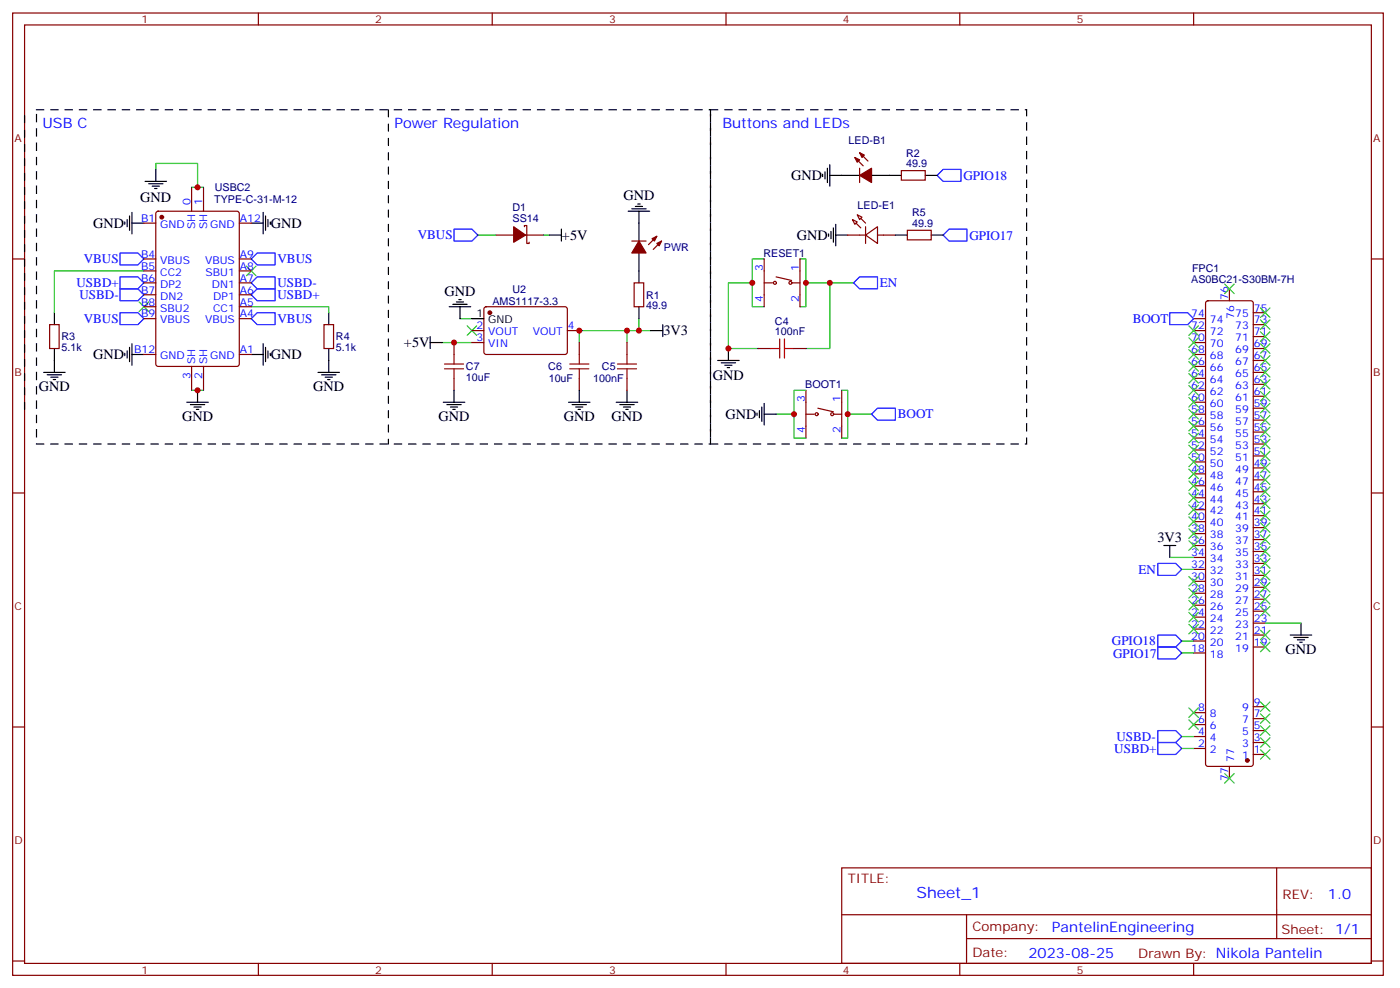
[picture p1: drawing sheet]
<svg xmlns="http://www.w3.org/2000/svg" width="414mm" height="292mm" viewBox="0 0 414 292" stroke-linecap="round" stroke-linejoin="round" font-family="sans-serif">
<g fill="none" stroke="#870000" stroke-width=".35">
<path d="M3.7 3.8h405.4v284.4h-405.4zM7.3 7.4h398.3v277.3h-398.3zM76.4 3.8v3.6M145.6 3.8v3.6M214.7 3.8v3.6M283.8 3.8v3.6M353 3.8v3.6M56.7 55.4v7M60.2 55.4v7M252.8 46.5l2.5 2.5M254.2 45.1l2.5 2.5M254.2 49.7v4.2"/>
<path d="M266.6 50.4h7v2.8h-7zM3.7 76.5h3.6M42.5 76.5h3.6M42.5 65.9h3.6M46.3 62.6l.5-.2h23.3l.6 .4 .1 44.8-.5 .6-23.5 .1-.7-.5v-44.7zM70.8 76.5h3.5M70.8 65.9h3.5M146.6 69.5h5.3M155.1 67v-.4h.7v5.3h.7v-.3M155.4 69.5h5.3M186.8 71.2h4.3M194.2 69.8l-2.4 2.5"/>
<path d="M195.7 71.2l-2.5 2.5M226 76.5v14.1M236.6 76.5v14.1M250.7 69.5h5.3M252.1 64.9l1.4 .7-.7 .7zM253.5 63.5l1.4 .7-.7 .7zM256 69.5l3.5-2.5v4.9zM256 67v4.9M259.5 69.5h5.3M268.3 68.1h7.1v2.8h-7.1zM405.6 76.5h3.5M14.7 95.9h2.8v7.1h-2.8z"/>
<path d="M42.5 94.2h3.6M42.5 80h3.6M42.5 83.6h3.6M42.5 87.1h3.6M42.5 90.6h3.6M70.8 94.2h3.5M70.8 80h3.5M70.8 83.6h3.5M70.8 87.1h3.5M70.8 90.6h3.5M95.8 95.9h2.8v7.1h-2.8zM139.6 97.7h3.5"/>
<path d="M143.3 90.8l.5-.2 23.6 .1 .4 .6-.1 13-.6 .4h-23.6l-.4-.7v-12.7zM167.8 97.7h3.5M187.5 83.6h2.9v7h-2.9zM226 83.6h2.5M229.5 81.8l4.6 1.1M234.1 83.6h2.5M353 94.2h3.5M353 97.7h3.5M356.8 89.1l.4-.2h12.7l.5 .2 .2 .5v136.1l-.2 .5-.5 .2h-12.7l-.5-.2-.2-.5v-136.1zM363.6 85.3v3.6M370.6 99.4h3.6M370.6 95.9h3.6"/>
<path d="M370.6 92.4h3.6M42.5 104.7h3.6M56.7 108.3v7M60.2 108.3v7M70.8 104.7h3.5M134.3 101.2v3.5M134.3 111.8v3.5M139.6 101.2h3.5M171.3 101.2v3.5M171.3 111.8v3.5M185.4 101.2v3.5M185.4 111.8v3.5"/>
<path d="M224.2 103h3.6M234.8 103h3.5M238.3 115.3v14.1M248.9 115.3v14.1M353 101.2h3.5M353 104.7h3.5M353 108.3h3.5M353 111.8h3.5M353 115.3h3.5M353 118.9h3.5M370.6 117.1h3.6M370.6 113.6h3.6"/>
<path d="M370.6 110h3.6M370.6 106.5h3.6M370.6 103h3.6M238.3 122.4h2.5M241.9 120.6l4.6 1.1M246.5 122.4h2.4M353 122.4h3.5M353 125.9h3.5M353 129.4h3.5M353 133h3.5M353 136.5h3.5M370.6 138.3h3.6"/>
<path d="M370.6 134.7h3.6M370.6 131.2h3.6M370.6 127.7h3.6M370.6 124.1h3.6M370.6 120.6h3.6M3.7 145.7h3.6M353 140h3.5M353 143.5h3.5M353 147.1h3.5M353 150.6h3.5M353 154.1h3.5M353 157.7h3.5"/>
<path d="M370.6 159.4h3.6M370.6 155.9h3.6M370.6 152.4h3.6M370.6 148.8h3.6M370.6 145.3h3.6M370.6 141.8h3.6M405.6 145.7h3.5M353 161.2h3.5M353 164.7h3.5M353 168.2h3.5M353 171.8h3.5M353 175.3h3.5"/>
<path d="M353 178.8h3.5M370.6 177.1h3.6M370.6 173.5h3.6M370.6 170h3.6M370.6 166.5h3.6M370.6 162.9h3.6M353 182.4h3.5M353 185.9h3.5M353 189.4h3.5M353 192.9h3.5M370.6 191.2h3.6M370.6 187.6h3.6"/>
<path d="M370.6 184.1h3.6M370.6 180.6h3.6M3.7 214.8h3.6M353 210.6h3.5M353 214.1h3.5M353 217.6h3.5M370.6 219.4h3.6M370.6 215.9h3.6M370.6 212.3h3.6M370.6 208.8h3.6M405.6 214.8h3.5M353 221.2h3.5"/>
<path d="M363.6 226.4v3.6M370.6 222.9h3.6M248.9 256.4h156.7v28.3h-156.7zM377.5 256.5l.1 20.8M249 270.3h156.4M285.8 277.3h119.6M285.8 270.3v14.1M3.7 284h3.6M76.4 284.7v3.5M145.6 284.7v3.5M214.7 284.7v3.5M283.8 284.7v3.5"/>
<path d="M353 284.7v3.5M405.6 284h3.5"/>
<circle cx="229.2" cy="83.6" r=".44"/>
<circle cx="233.8" cy="83.6" r=".44"/>
<circle cx="241.5" cy="122.4" r=".44"/>
<circle cx="246.1" cy="122.4" r=".44"/>
</g>
<g fill="#870000" stroke="#870000" stroke-width=".35">
<path d="M151.9 67l3.5 2.5-3.5 2.1z"/>
<path d="M188.9 71.2l2.2 3.6h-4.3z"/>
<path d="M192.8 70.5l1.4-.7-.7 1.4z"/>
<path d="M194.2 71.9l1.5-.7-.8 1.4z"/>
<path d="M254.2 51.8l3.5-2.1v4.2z"/>
<path d="M252.8 46.5l1.4 .7-.7 .7z"/>
<path d="M254.2 45.1l1.4 .7-.7 .7z"/>
<path d="M253.2 65.9l1.4 1.4z"/>
<path d="M254.6 64.5l1.4 1.4z"/>
<circle cx="368.9" cy="224.7" r=".53"/>
<circle cx="144.9" cy="92.4" r=".53"/>
<circle cx="47.8" cy="64.2" r=".53"/>
</g>
<g fill="none" stroke="#00f" stroke-width=".35">
<path d="M277.1 51.8l1.8-1.7h5.3v3.5h-5.3zM35.5 74.8h5.3l1.7 1.7-1.7 1.8h-5.3zM74.3 76.5l1.8-1.7h5.3v3.5h-5.3zM134.3 67.7h5.3l1.7 1.8-1.7 1.7h-5.3zM280.7 67.7h5.3v3.5h-5.3l-1.8-1.7zM35.5 92.4h5.3l1.7 1.8-1.7 1.7h-5.3zM35.5 81.8h5.3l1.7 1.8-1.7 1.7h-5.3zM35.5 85.3h5.3l1.7 1.8-1.7 1.8h-5.3zM74.3 94.2l1.8-1.8h5.3v3.5h-5.3zM74.3 83.6l1.8-1.8h5.3v3.5h-5.3zM74.3 87.1l1.8-1.8h5.3v3.6h-5.3zM252.4 83.6l1.8-1.8h5.3v3.5h-5.3z"/>
<path d="M345.9 92.4h5.3l1.8 1.8-1.8 1.7h-5.3zM257.7 122.4l1.8-1.8h5.3v3.5h-5.3zM342.4 166.5h5.3l1.8 1.7-1.8 1.8h-5.3zM342.4 187.6h5.3l1.8 1.8-1.8 1.8h-5.3zM342.4 191.2h5.3l1.8 1.7-1.8 1.8h-5.3zM342.4 215.9h5.3l1.8 1.7-1.8 1.8h-5.3zM342.4 219.4h5.3l1.8 1.8-1.8 1.7h-5.3z"/>
</g>
<g fill="none" stroke="#000" stroke-width=".35">
<path d="M42.9 53.6h6.3M44 54.3h4.2M45 55h2.1M45.7 55.7h.7M46.1 50.1v3.5M243.3 51.5v.7M244 50.8v2.1M244.7 49.7v4.2M245.4 51.8h8.8M245.4 48.6v6.4M257.7 51.8h8.9M273.6 51.8h3.5"/>
<path d="M36.9 65.6v.7M37.6 64.9v2.1M38.3 63.8v4.3M39 62.8v6.3M39 65.9h3.5M74.3 65.9h3.5M77.8 62.8v6.3M78.5 63.8v4.3M79.2 64.9v2.1M79.9 65.6v.7M162.5 69.5h3.5M166 67.7v3.5"/>
<path d="M185.8 62.4h6.3M186.8 61.7h4.3M187.9 61h2.1M188.6 60.3h.7M188.9 62.4v8.8M188.9 74.8v8.8M245 69.1v.7M245.7 68.4v2.1M246.5 67.3v4.3M247.2 69.5h3.5M247.2 66.3v6.3M264.8 69.5h3.5"/>
<path d="M275.4 69.5h3.5M16.1 92.4v3.5M97.2 92.4v3.5M127.2 99.4v3.6M132.9 90.6h6.3M133.9 89.9h4.2M135 89.2h2.1M135.7 88.5h.7M136 90.6v3.6M139.6 94.2h3.5M188.9 90.6v3.6M192.5 97.7h3.5"/>
<path d="M196 95.9v3.5M12.9 110h6.4M14 110.7h4.2M15 111.4h2.1M15.7 112.1h.7M16.1 103v7M36.9 104.4v.7M37.6 103.7v2.1M38.3 102.6v4.3M39 104.7h3.5M39 101.6v6.3M55.2 118.9h6.4"/>
<path d="M56.3 119.6h4.2M58.4 115.3v3.6M74.3 104.7h3.5M77.8 101.6v6.3M78.5 102.6v4.3M79.2 103.7v2.1M79.9 104.4v.7M94.1 110h6.3M95.1 110.7h4.2M96.2 111.4h2.1M96.9 112.1h.7M97.2 103v7"/>
<path d="M127.2 101.2h3.5M131.1 118.9h6.3M132.2 119.6h4.2M134.3 115.3v3.6M168.1 118.9h6.4M169.2 119.6h4.2M171.3 115.3v3.6M182.2 118.9h6.4M183.3 119.6h4.2M185.4 115.3v3.6M212.2 106.5h6.4M213.3 107.2h4.2"/>
<path d="M214.3 107.9h2.2M215.1 108.6h.7M215.4 103v3.5M226 119.2v6.4M57.4 120.3h2.1M58.1 121h.7M133.2 120.3h2.1M133.9 121h.7M170.3 120.3h2.1M171 121h.7M184.4 120.3h2.1M185.1 121h.7"/>
<path d="M223.9 122v.7M224.6 121.3v2.1M225.3 120.3v4.2M226 122.4h3.5M344.2 161.2h3.5M345.9 161.2v3.5M381.6 187.6h6.3M382.6 188.3h4.3M383.7 189.1h2.1M384.4 189.8h.7M384.7 184.1v3.5"/>
</g>
<g fill="none" stroke="#008700" stroke-width=".35">
<path d="M46.1 50.1v-1.8h12.3v7.1M56.7 55.4h3.5M141.3 69.5h5.3M160.7 69.5h1.8M226 76.5h-3.5v14.1h3.5M236.6 76.5h1.7v14.1h-1.7M42.5 80h-26.4v12.4M74.3 90.6h22.9v1.8M136 94.2h3.6M185.4 97.7v3.5M188.9 94.2v3.5M192.5 97.7h-21.2v3.5"/>
<path d="M222.5 83.6h-7.1v19.4h8.8M238.3 83.6h7.1v19.4h-7.1M245.4 83.6h7M56.7 115.3h3.5M130.7 101.2h8.9M238.3 115.3h-3.5v14.1h3.5M248.9 115.3h1.8v14.1h-1.8M229.5 122.4h5.3M250.7 122.4h7M345.9 164.7h7.1M349.5 168.2h3.5M349.5 192.9h3.5"/>
<path d="M349.5 189.4h3.5M374.2 184.1h10.5M349.5 217.6h3.5M349.5 221.2h3.5"/>
</g>
<g fill="none" stroke="#a10000" stroke-width=".35">
<path d="M131.4 109h5.7M131.4 107.6h5.7M134.3 104.7v2.9M134.3 109v2.8M168.5 109h5.6M168.5 107.6h5.6M171.3 104.7v2.9M171.3 109v2.8M182.6 109h5.6M182.6 107.6h5.6M185.4 104.7v2.9M185.4 109v2.8"/>
<path d="M227.8 103h2.8M230.6 100.2v5.6M232 103h2.8M232 100.2v5.6"/>
</g>
<g fill="none" stroke="#3c3" stroke-width=".35">
<path d="M72.9 78.6l2.8 2.9M75.7 78.6l-2.8 2.9M41.1 89.2l2.9 2.8M44 89.2l-2.9 2.8M138.1 96.3l2.9 2.8M141 96.3l-2.9 2.8M351.6 96.3l2.8 2.8M351.6 99.8l2.8 2.8M354.4 96.3l-2.8 2.8M354.4 99.8l-2.8 2.8M362.2 83.9l2.8 2.8M365 83.9l-2.8 2.8"/>
<path d="M372.7 98l2.9 2.9M372.7 94.5l2.9 2.8M372.7 91l2.9 2.8M375.6 98l-2.9 2.9M375.6 94.5l-2.9 2.8M375.6 91l-2.9 2.8M351.6 103.3l2.8 2.9M351.6 106.9l2.8 2.8M351.6 110.4l2.8 2.8M351.6 113.9l2.8 2.8M351.6 117.4l2.8 2.9M354.4 103.3l-2.8 2.9"/>
<path d="M354.4 106.9l-2.8 2.8M354.4 110.4l-2.8 2.8M354.4 113.9l-2.8 2.8M354.4 117.4l-2.8 2.9M372.7 119.2l2.9 2.8M372.7 115.7l2.9 2.8M372.7 112.1l2.9 2.9M372.7 108.6l2.9 2.8M372.7 105.1l2.9 2.8M372.7 101.6l2.9 2.8M375.6 119.2l-2.9 2.8M375.6 115.7l-2.9 2.8"/>
<path d="M375.6 112.1l-2.9 2.9M375.6 108.6l-2.9 2.8M375.6 105.1l-2.9 2.8M375.6 101.6l-2.9 2.8M351.6 121l2.8 2.8M351.6 124.5l2.8 2.8M351.6 128l2.8 2.8M351.6 131.6l2.8 2.8M351.6 135.1l2.8 2.8M351.6 138.6l2.8 2.8M354.4 121l-2.8 2.8M354.4 124.5l-2.8 2.8"/>
<path d="M354.4 128l-2.8 2.8M354.4 131.6l-2.8 2.8M354.4 135.1l-2.8 2.8M354.4 138.6l-2.8 2.8M372.7 136.8l2.9 2.9M372.7 133.3l2.9 2.8M372.7 129.8l2.9 2.8M372.7 126.3l2.9 2.8M372.7 122.7l2.9 2.9M375.6 136.8l-2.9 2.9M375.6 133.3l-2.9 2.8M375.6 129.8l-2.9 2.8"/>
<path d="M375.6 126.3l-2.9 2.8M375.6 122.7l-2.9 2.9M351.6 159.8l2.8 2.8M351.6 156.2l2.8 2.9M351.6 152.7l2.8 2.8M351.6 149.2l2.8 2.8M351.6 145.7l2.8 2.8M351.6 142.1l2.8 2.9M354.4 159.8l-2.8 2.8M354.4 156.2l-2.8 2.9M354.4 152.7l-2.8 2.8M354.4 149.2l-2.8 2.8"/>
<path d="M354.4 145.7l-2.8 2.8M354.4 142.1l-2.8 2.9M372.7 143.9l2.9 2.8M372.7 147.4l2.9 2.8M372.7 151l2.9 2.8M372.7 154.5l2.9 2.8M372.7 158l2.9 2.8M372.7 140.4l2.9 2.8M375.6 143.9l-2.9 2.8M375.6 147.4l-2.9 2.8M375.6 151l-2.9 2.8M375.6 154.5l-2.9 2.8"/>
<path d="M375.6 158l-2.9 2.8M375.6 140.4l-2.9 2.8M351.6 177.4l2.8 2.8M351.6 173.9l2.8 2.8M351.6 170.4l2.8 2.8M354.4 177.4l-2.8 2.8M354.4 173.9l-2.8 2.8M354.4 170.4l-2.8 2.8M372.7 179.2l2.9 2.8M372.7 161.5l2.9 2.9M372.7 165.1l2.9 2.8M372.7 168.6l2.9 2.8"/>
<path d="M372.7 172.1l2.9 2.8M372.7 175.6l2.9 2.9M375.6 179.2l-2.9 2.8M375.6 161.5l-2.9 2.9M375.6 165.1l-2.9 2.8M375.6 168.6l-2.9 2.8M375.6 172.1l-2.9 2.8M375.6 175.6l-2.9 2.9M351.6 180.9l2.8 2.9M351.6 184.5l2.8 2.8M354.4 180.9l-2.8 2.9M354.4 184.5l-2.8 2.8"/>
<path d="M372.7 186.2l2.9 2.9M372.7 189.8l2.9 2.8M375.6 186.2l-2.9 2.9M375.6 189.8l-2.9 2.8M351.6 212.7l2.8 2.8M351.6 209.2l2.8 2.8M354.4 212.7l-2.8 2.8M354.4 209.2l-2.8 2.8M372.7 207.4l2.9 2.8M372.7 210.9l2.9 2.8M372.7 218l2.9 2.8M372.7 214.5l2.9 2.8"/>
<path d="M375.6 207.4l-2.9 2.8M375.6 210.9l-2.9 2.8M375.6 218l-2.9 2.8M375.6 214.5l-2.9 2.8M362.2 228.6l2.8 2.8M365 228.6l-2.8 2.8M372.7 221.5l2.9 2.8M375.6 221.5l-2.9 2.8"/>
</g>
<path d="M7.3 34.2v88.2M10.8 32.4h199.3v98.8h-199.3zM114.9 32.4v98.8M210.1 32.4h93.5v98.8h-93.5z" fill="none" stroke="#000" stroke-width=".35" stroke-dasharray="2.1 2.1"/>
<g fill="#c00">
<circle cx="134.3" cy="101.2" r=".88"/>
<circle cx="188.9" cy="97.7" r=".88"/>
<circle cx="185.4" cy="97.7" r=".88"/>
<circle cx="171.3" cy="97.7" r=".88"/>
<circle cx="234.8" cy="122.4" r=".88"/>
<circle cx="250.7" cy="122.4" r=".88"/>
<circle cx="222.5" cy="83.6" r=".88"/>
<circle cx="238.3" cy="83.6" r=".88"/>
<circle cx="215.4" cy="103" r=".88"/>
<circle cx="245.4" cy="83.6" r=".88"/>
<circle cx="58.4" cy="115.3" r=".88"/>
<circle cx="58.4" cy="55.4" r=".88"/>
</g>
<text font-size="4.6" fill="#00f" x="271" y="265.5">Sheet_1</text>
<g font-size="4.2" fill="#00f">
<text x="12.6" y="37.7">USB C</text>
<text x="116.6" y="37.7">Power Regulation</text>
<text x="213.6" y="37.7">Buttons and LEDs</text>
<text x="392.7" y="265.7">1.0</text>
<text x="311.1" y="275.3">PantelinEngineering</text>
<text x="304.2" y="283.1">2023-08-25</text>
</g>
<g font-size="4.2">
<text x="233.9" y="53.2">GND</text>
<text x="41.5" y="59.7">GND</text>
<text x="184.4" y="59.2">GND</text>
<text x="27.6" y="67.3">GND</text>
<text x="80.1" y="67.4">GND</text>
<text x="166.2" y="70.9">+5V</text>
<text x="235.7" y="70.9">GND</text>
<text x="131.4" y="87.4">GND</text>
<text x="196.2" y="99.1">3V3</text>
<text x="27.6" y="106.1">GND</text>
<text x="80.1" y="106.2">GND</text>
<text x="119.5" y="102.6">+5V</text>
<text x="210.8" y="112.1">GND</text>
<text x="11.5" y="115.7">GND</text>
<text x="92.6" y="115.7">GND</text>
<text x="53.8" y="124.5">GND</text>
<text x="129.7" y="124.5">GND</text>
<text x="166.7" y="124.5">GND</text>
<text x="180.8" y="124.5">GND</text>
<text x="214.5" y="123.8">GND</text>
<text x="342.3" y="160.1">3V3</text>
<text x="380.2" y="193.3">GND</text>
</g>
<g font-size="3.9" fill="#00f">
<text x="284.9" y="53">GPIO18</text>
<text x="123.5" y="70.7">VBUS</text>
<text x="286.7" y="70.8">GPIO17</text>
<text x="24.8" y="77.7">VBUS</text>
<text x="82.1" y="77.8">VBUS</text>
<text x="22.6" y="84.8">USBD+</text>
<text x="23.5" y="88.4">USBD-</text>
<text x="82.1" y="84.9">USBD-</text>
<text x="82.1" y="88.5">USBD+</text>
<text x="260.2" y="84.8">EN</text>
<text x="24.8" y="95.4">VBUS</text>
<text x="82.1" y="95.5">VBUS</text>
<text x="335" y="95.4">BOOT</text>
<text x="265.5" y="123.6">BOOT</text>
<text x="336.7" y="169.6">EN</text>
<text x="328.8" y="190.7">GPIO18</text>
<text x="329.2" y="194.3">GPIO17</text>
<text x="330.1" y="218.9">USBD-</text>
<text x="329.5" y="222.5">USBD+</text>
</g>
<g font-size="3.9" fill="#800">
<text x="250.7" y="261">TITLE:</text>
<text x="379.3" y="265.7">REV:</text>
<text x="287.6" y="275.2">Company:</text>
<text x="379" y="275.8">Sheet: 1/1</text>
<text x="287.6" y="282.9">Date:</text>
<text x="336.6" y="283">Drawn By: Nikola Pantelin</text>
</g>
<g font-size="3.2" fill="#800">
<text x="41.8" y="6.8">1</text>
<text x="111" y="6.8">2</text>
<text x="180.1" y="6.8">3</text>
<text x="249.3" y="6.8">4</text>
<text x="318.4" y="6.8">5</text>
<text x="4.3" y="41.9">A</text>
<text x="406.1" y="41.9">A</text>
<text x="4.3" y="111.1">B</text>
<text x="406.1" y="111.1">B</text>
<text x="4.3" y="180.2">C</text>
<text x="406.1" y="180.2">C</text>
<text x="4.3" y="249.4">D</text>
<text x="406.1" y="249.4">D</text>
<text x="41.8" y="287.7">1</text>
<text x="111" y="287.7">2</text>
<text x="180.1" y="287.7">3</text>
<text x="249.3" y="287.7">4</text>
<text x="318.4" y="287.7">5</text>
</g>
<g font-size="3.2" fill="#000080">
<text x="250.9" y="42.4">LED-B1</text>
<text x="268" y="46.3">R2</text>
<text x="268" y="49.4">49.9</text>
<text x="63.5" y="56.5">USBC2</text>
<text x="63.4" y="60">TYPE-C-31-M-12</text>
<text x="151.6" y="65.6">SS14</text>
<text x="151.6" y="62.5">D1</text>
<text x="253.6" y="61.8">LED-E1</text>
<text x="269.7" y="63.9">R5</text>
<text x="269.7" y="67">49.9</text>
<text x="196.4" y="74.1">PWR</text>
<text x="225.8" y="75.9">RESET1</text>
<text x="352.3" y="83.6">AS0BC21-S30BM-7H</text>
<text x="352.5" y="80.3">FPC1</text>
<text x="151.6" y="86.5">U2</text>
<text x="191.1" y="88.3">R1</text>
<text x="145.6" y="90">AMS1117-3.3</text>
<text x="191.1" y="91.4">49.9</text>
<text x="229.2" y="95.9">C4</text>
<text x="18.2" y="100.6">R3</text>
<text x="99.3" y="100.6">R4</text>
<text x="229.2" y="99.1">100nF</text>
<text x="18.2" y="103.8">5.1k</text>
<text x="99.3" y="103.8">5.1k</text>
<text x="137.8" y="112.6">10uF</text>
<text x="137.8" y="109.4">C7</text>
<text x="162.2" y="109.4">C6</text>
<text x="162.3" y="112.9">10uF</text>
<text x="175.5" y="112.9">100nF</text>
<text x="178" y="109.4">C5</text>
<text x="238.1" y="114.7">BOOT1</text>
</g>
<g font-size="3.2" fill="#00f">
<text x="41.7" y="65.6">B1</text>
<text x="56.3" y="60.6" transform="rotate(-90 56.3 60.6)">0</text>
<text x="59.8" y="60.6" transform="rotate(-90 59.8 60.6)">1</text>
<text x="70.9" y="65.6">A12</text>
<text x="47.4" y="67.3">GND</text>
<text x="57.7" y="67.7" transform="rotate(-90 57.7 67.7)">SH</text>
<text x="61.2" y="67.7" transform="rotate(-90 61.2 67.7)">SH</text>
<text x="62.2" y="67.3">GND</text>
<text x="41.7" y="76.2">B4</text>
<text x="47.4" y="77.9">VBUS</text>
<text x="60.6" y="77.9">VBUS</text>
<text x="70.9" y="76.2">A9</text>
<text x="41.7" y="79.7">B5</text>
<text x="41.7" y="83.2">B6</text>
<text x="47.4" y="81.5">CC2</text>
<text x="60.8" y="81.5">SBU1</text>
<text x="70.9" y="83.2">A7</text>
<text x="70.9" y="79.7">A8</text>
<text x="225.6" y="80" transform="rotate(-90 225.6 80)">3</text>
<text x="236.2" y="80" transform="rotate(-90 236.2 80)">1</text>
<text x="41.7" y="86.7">B7</text>
<text x="47.4" y="85">DP2</text>
<text x="47.4" y="88.5">DN2</text>
<text x="62.6" y="85">DN1</text>
<text x="63.1" y="88.5">DP1</text>
<text x="70.9" y="86.7">A6</text>
<text x="225.6" y="89.1" transform="rotate(-90 225.6 89.1)">4</text>
<text x="236.2" y="89.1" transform="rotate(-90 236.2 89.1)">2</text>
<text x="363.2" y="88.7" transform="rotate(-90 363.2 88.7)">76</text>
<text x="41.7" y="90.3">B8</text>
<text x="41.7" y="93.8">B9</text>
<text x="47.4" y="92">SBU2</text>
<text x="47.4" y="95.6">VBUS</text>
<text x="60.6" y="95.6">VBUS</text>
<text x="63" y="92">CC1</text>
<text x="70.9" y="93.8">A4</text>
<text x="70.9" y="90.3">A5</text>
<text x="352.3" y="93.8">74</text>
<text x="357.8" y="95.6">74</text>
<text x="365" y="94.2" transform="rotate(-90 365 94.2)">76</text>
<text x="365.3" y="93.8">75</text>
<text x="370.8" y="95.6">73</text>
<text x="370.8" y="92">75</text>
<text x="140.9" y="97.3">2</text>
<text x="140.9" y="100.9">3</text>
<text x="144.4" y="99.1">VOUT</text>
<text x="157.5" y="99.1">VOUT</text>
<text x="168" y="97.3">4</text>
<text x="352.3" y="97.3">72</text>
<text x="352.3" y="100.9">70</text>
<text x="357.8" y="99.1">72</text>
<text x="365.3" y="100.9">71</text>
<text x="365.3" y="97.3">73</text>
<text x="370.8" y="99.1">71</text>
<text x="39.7" y="104.4">B12</text>
<text x="47.4" y="106.2">GND</text>
<text x="57.7" y="107.6" transform="rotate(-90 57.7 107.6)">SH</text>
<text x="61.2" y="107.6" transform="rotate(-90 61.2 107.6)">SH</text>
<text x="62.2" y="106.2">GND</text>
<text x="70.9" y="104.4">A1</text>
<text x="144.4" y="102.6">VIN</text>
<text x="352.3" y="104.4">68</text>
<text x="352.3" y="107.9">66</text>
<text x="357.8" y="102.6">70</text>
<text x="357.8" y="106.2">68</text>
<text x="365.3" y="107.9">67</text>
<text x="365.3" y="104.4">69</text>
<text x="370.8" y="106.2">67</text>
<text x="370.8" y="102.6">69</text>
<text x="56.3" y="112" transform="rotate(-90 56.3 112)">3</text>
<text x="59.8" y="112" transform="rotate(-90 59.8 112)">2</text>
<text x="352.3" y="111.4">64</text>
<text x="357.8" y="109.7">66</text>
<text x="357.8" y="113.2">64</text>
<text x="365.3" y="111.4">65</text>
<text x="370.8" y="113.2">63</text>
<text x="370.8" y="109.7">65</text>
<text x="238" y="118.9" transform="rotate(-90 238 118.9)">3</text>
<text x="248.6" y="118.9" transform="rotate(-90 248.6 118.9)">1</text>
<text x="352.3" y="115">62</text>
<text x="352.3" y="118.5">60</text>
<text x="357.8" y="116.7">62</text>
<text x="365.3" y="118.5">61</text>
<text x="365.3" y="115">63</text>
<text x="370.8" y="116.7">61</text>
<text x="352.3" y="122">58</text>
<text x="352.3" y="125.6">56</text>
<text x="357.8" y="120.3">60</text>
<text x="357.8" y="123.8">58</text>
<text x="365.3" y="125.6">57</text>
<text x="365.3" y="122">59</text>
<text x="370.8" y="123.8">57</text>
<text x="370.8" y="120.3">59</text>
<text x="238" y="127.9" transform="rotate(-90 238 127.9)">4</text>
<text x="248.6" y="127.9" transform="rotate(-90 248.6 127.9)">2</text>
<text x="352.3" y="129.1">54</text>
<text x="357.8" y="127.3">56</text>
<text x="357.8" y="130.8">54</text>
<text x="365.3" y="129.1">55</text>
<text x="370.8" y="130.8">53</text>
<text x="370.8" y="127.3">55</text>
<text x="352.3" y="132.6">52</text>
<text x="352.3" y="136.1">50</text>
<text x="357.8" y="134.4">52</text>
<text x="357.8" y="137.9">50</text>
<text x="365.3" y="136.1">51</text>
<text x="365.3" y="132.6">53</text>
<text x="370.8" y="137.9">49</text>
<text x="370.8" y="134.4">51</text>
<text x="352.3" y="139.7">48</text>
<text x="352.3" y="143.2">46</text>
<text x="357.8" y="141.4">48</text>
<text x="365.3" y="143.2">47</text>
<text x="365.3" y="139.7">49</text>
<text x="370.8" y="141.4">47</text>
<text x="352.3" y="146.7">44</text>
<text x="357.8" y="145">46</text>
<text x="357.8" y="148.5">44</text>
<text x="365.3" y="146.7">45</text>
<text x="370.8" y="148.5">43</text>
<text x="370.8" y="145">45</text>
<text x="352.3" y="150.2">42</text>
<text x="352.3" y="153.8">40</text>
<text x="357.8" y="152">42</text>
<text x="357.8" y="155.5">40</text>
<text x="365.3" y="153.8">41</text>
<text x="365.3" y="150.2">43</text>
<text x="370.8" y="155.5">39</text>
<text x="370.8" y="152">41</text>
<text x="352.3" y="157.3">38</text>
<text x="352.3" y="160.8">36</text>
<text x="357.8" y="159.1">38</text>
<text x="365.3" y="160.8">37</text>
<text x="365.3" y="157.3">39</text>
<text x="370.8" y="159.1">37</text>
<text x="352.3" y="164.4">34</text>
<text x="352.3" y="167.9">32</text>
<text x="357.8" y="162.6">36</text>
<text x="357.8" y="166.1">34</text>
<text x="365.3" y="167.9">33</text>
<text x="365.3" y="164.4">35</text>
<text x="370.8" y="166.1">33</text>
<text x="370.8" y="162.6">35</text>
<text x="352.3" y="171.4">30</text>
<text x="357.8" y="169.7">32</text>
<text x="357.8" y="173.2">30</text>
<text x="365.3" y="171.4">31</text>
<text x="370.8" y="173.2">29</text>
<text x="370.8" y="169.7">31</text>
<text x="352.3" y="174.9">28</text>
<text x="352.3" y="178.5">26</text>
<text x="357.8" y="176.7">28</text>
<text x="365.3" y="178.5">27</text>
<text x="365.3" y="174.9">29</text>
<text x="370.8" y="176.7">27</text>
<text x="352.3" y="182">24</text>
<text x="352.3" y="185.5">22</text>
<text x="357.8" y="180.2">26</text>
<text x="357.8" y="183.8">24</text>
<text x="365.3" y="185.5">23</text>
<text x="365.3" y="182">25</text>
<text x="370.8" y="183.8">23</text>
<text x="370.8" y="180.2">25</text>
<text x="352.3" y="189.1">20</text>
<text x="357.8" y="187.3">22</text>
<text x="357.8" y="190.8">20</text>
<text x="365.3" y="189.1">21</text>
<text x="370.8" y="190.8">19</text>
<text x="370.8" y="187.3">21</text>
<text x="352.3" y="192.6">18</text>
<text x="357.8" y="194.3">18</text>
<text x="365.3" y="192.6">19</text>
<text x="370.8" y="208.5">9</text>
<text x="354.3" y="210.2">8</text>
<text x="354.3" y="213.7">6</text>
<text x="357.8" y="212">8</text>
<text x="357.8" y="215.5">6</text>
<text x="367.3" y="213.7">7</text>
<text x="367.3" y="210.2">9</text>
<text x="370.8" y="215.5">5</text>
<text x="370.8" y="212">7</text>
<text x="354.3" y="217.3">4</text>
<text x="354.3" y="220.8">2</text>
<text x="357.8" y="219">4</text>
<text x="367.3" y="220.8">3</text>
<text x="367.3" y="217.3">5</text>
<text x="370.8" y="219">3</text>
<text x="357.8" y="222.6">2</text>
<text x="365" y="225.1" transform="rotate(-90 365 225.1)">77</text>
<text x="367.3" y="224.3">1</text>
<text x="370.8" y="222.6">1</text>
<text x="363.2" y="230.7" transform="rotate(-90 363.2 230.7)">77</text>
</g>
<g font-size="3.2">
<text x="140.9" y="93.8">1</text>
<text x="144.4" y="95.6">GND</text>
</g>
</svg>
